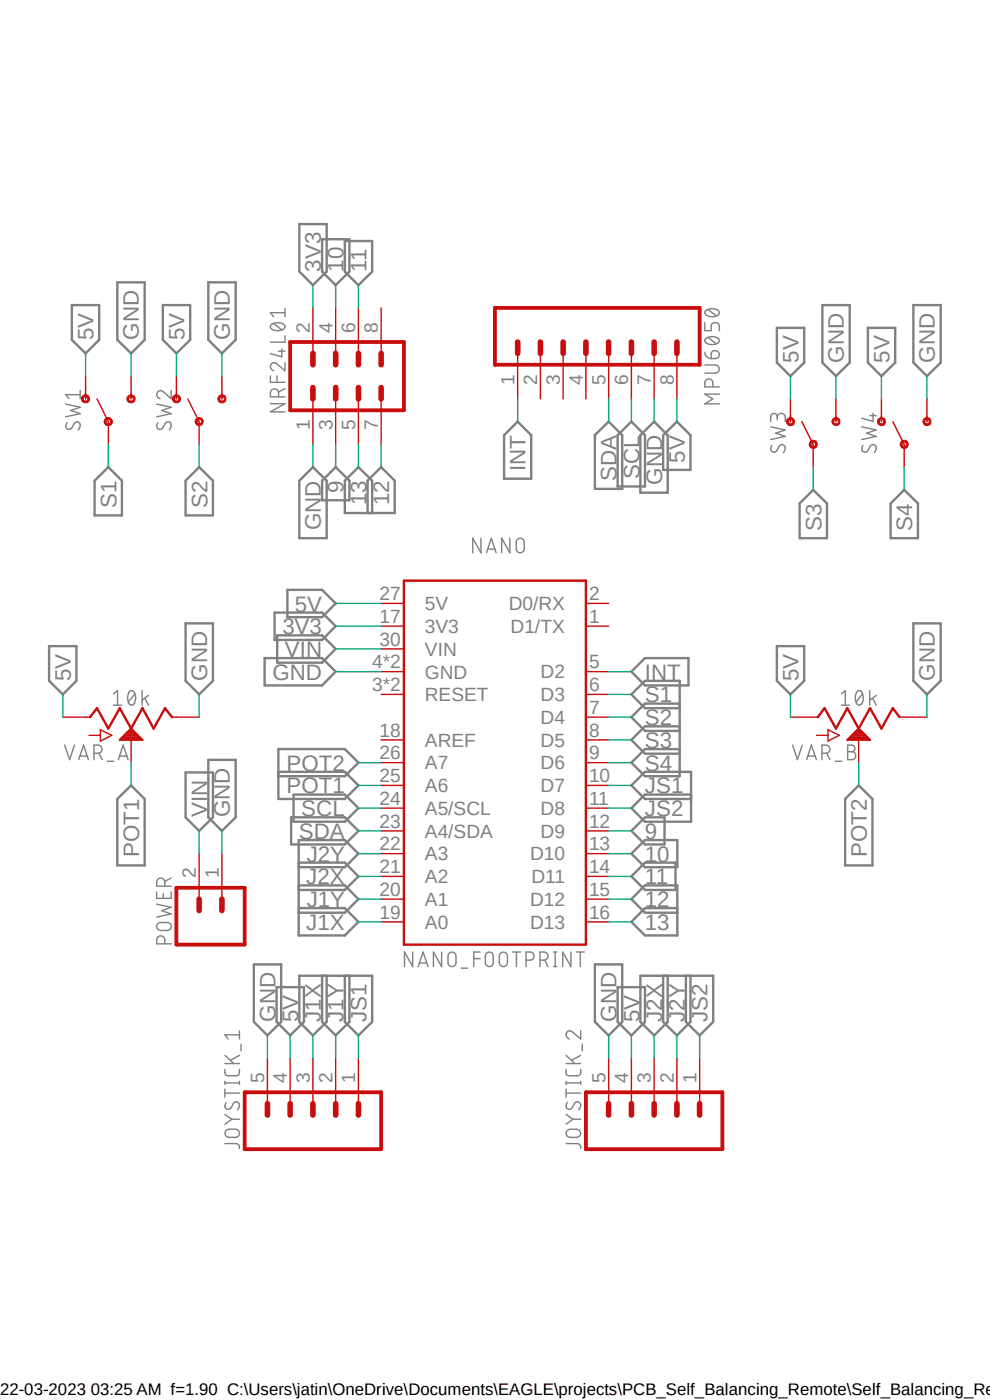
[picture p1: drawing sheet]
<svg xmlns="http://www.w3.org/2000/svg" width="210mm" height="297mm" viewBox="0 0 210 297" stroke-linecap="round" stroke-linejoin="round" font-family="sans-serif">
<path d="M5 47l199.9 198M204.9 47l-199.9 198" fill="none" stroke="#fff" stroke-width=".21"/>
<g fill="none" stroke="#808080" stroke-width=".3">
<path d="M57.4 79.8v1.3h3.1M57.6 68.8a2.34 2.34 0 0 1 2.8 .2 .62 .62 0 0 1-.4 .9 2.16 2.16 0 0 1-2.6-.3v-.6zM58 68.6l1.8 1.4M58.8 79.8v1.3M59.1 74.5h1.4M59.8 74v1.7l-2.4-.7M60.5 77v1.7l-1.7-1.5a.84 .84 0 0 0-1.4 .3 .84 .84 0 0 0 .6 1.2M60.5 65.4v1.8M60.5 71.2v1.4h-3.1M60.5 66.3h-3.1l.6 .9M149.5 77.4h2.2a.87 .87 0 0 1 .9 .9 .87 .87 0 0 1-.9 .9h-2.2M149.5 74.7a1.33 1.33 0 0 0 1.4 1.4"/>
<path d="M149.5 68.5v1.6h1.4v-1a.89 .89 0 0 1 .8-.7 .89 .89 0 0 1 .9 .7v1M149.7 71.8a2.28 2.28 0 0 1 2.8 .2 .64 .64 0 0 1-.3 .9 2.16 2.16 0 0 1-2.6-.4v-.5zM149.7 65.9a2.28 2.28 0 0 1 2.8 .2 .64 .64 0 0 1-.3 .8 2.16 2.16 0 0 1-2.6-.3v-.5zM150.2 71.6l1.7 1.3M150.2 65.7l1.7 1.3M151.1 74.6a.87 .87 0 0 1 1.4 .3 .87 .87 0 0 1-.8 1.2h-.8v-1zM13.9 85.7l3.1 .7-2 .7 2 .7-3.1 .6M14.2 89.7a.78 .78 0 0 0-.2 1.1 .78 .78 0 0 0 1.1 .2 2.44 2.44 0 0 1 1-1.5 .79 .79 0 0 1 .9 .4 .79 .79 0 0 1-.2 1l-.2 .3M17 83.7h-3.1l.7 .9M17 82.8v1.8M33.2 85.7l3.1 .7-2 .7 2 .7-3.1 .6M33.5 89.7a.8 .8 0 0 0-.2 .9 .8 .8 0 0 0 .9 .5l.3-.3 .6-1a.71 .71 0 0 1 .9-.2 .71 .71 0 0 1 .3 1l-.4 .6"/>
<path d="M36.3 82.8v1.8l-1.7-1.5a.85 .85 0 0 0-1.3 .3 .85 .85 0 0 0 .7 1.2M57.4 85.6h3.1l-3.1 1.8h3.1M59.1 84.2v-.9a.87 .87 0 0 0-.9-.8 .87 .87 0 0 0-.8 .8v.9h3.1M60.5 82.5l-1.4 .6M151.2 82.1v-.9a.85 .85 0 0 0-.8-.8 .85 .85 0 0 0-.9 .8v.9h3.1M152.6 83.6h-3.1l1.7 1-1.7 1.1h3.1M163.5 90.6l3.1 .6-2.1 .7 2.1 .7-3.1 .7M163.7 94.5a.8 .8 0 0 0-.2 .9 .8 .8 0 0 0 .9 .5 2.29 2.29 0 0 0 1-1.4 .79 .79 0 0 1 1.1 .2 .79 .79 0 0 1-.1 1l-.2 .3M164.9 88.6a.85 .85 0 0 1 .8-.9 .85 .85 0 0 1 .9 .9v.8M164.9 89.1v-.8a.7 .7 0 0 0-.7-.6 .7 .7 0 0 0-.7 .6v1.1M182.8 90.6l3.1 .6-2.1 .7 2.1 .7-3.1 .7M183 94.5a.79 .79 0 0 0-.2 1 .79 .79 0 0 0 .9 .4 2.29 2.29 0 0 0 1-1.4 .77 .77 0 0 1 1.1 .2 .77 .77 0 0 1-.1 1l-.2 .3"/>
<path d="M184.5 88.2h1.4M185.2 87.7v1.7l-2.4-.7M102 114.2v3.1l-1.7-3.1v3.1M103.2 117.3l1-3.1 1 3.1M103.5 116.5h1.5M108.2 114.2v3.1l-1.8-3.1v3.1M109.8 114.4a.85 .85 0 0 1 .9-.1 .85 .85 0 0 1 .5 .8v1.3a.85 .85 0 0 1-.8 .9 .85 .85 0 0 1-.9-.9l.1-1.7zM13.7 158.1l1.1 3.1 1-3.1M19.9 159.8h.9a.87 .87 0 0 0 .9-.9 .87 .87 0 0 0-.9-.8h-.9v3.1M21 159.8l.7 1.4M24.1 147.2l.8-.7v3.1M24.1 149.6h1.7"/>
<path d="M27.4 146.7a.66 .66 0 0 1 1.1 .2 2.24 2.24 0 0 1-.3 2.7 .62 .62 0 0 1-.9-.4 2.56 2.56 0 0 1 .1-2.5zM28.6 147.2l-1.4 1.7M30.1 146.5v3.1M30.7 148.1l.8 1.5M31.5 147.5l-1.4 1M168.1 158.1l1.1 3.1 1-3.1M174.4 159.8h.8a.87 .87 0 0 0 .9-.9 .87 .87 0 0 0-.9-.8h-.8v3.1M175.4 159.8l.7 1.4M178.5 149.6h1.7M178.5 147.2l.8-.7v3.1M179.8 158.1h.9a.7 .7 0 0 1 .7 .7 .7 .7 0 0 1-.7 .7 .85 .85 0 0 1 .8 .8 .85 .85 0 0 1-.8 .9h-.9zM179.8 159.5h.9"/>
<path d="M181.8 146.7a.62 .62 0 0 1 1.1 .2 2.16 2.16 0 0 1-.4 2.7 .62 .62 0 0 1-.8-.4 2.56 2.56 0 0 1 .1-2.5zM183 147.2l-1.4 1.7M184.5 146.5v3.1M185.1 148.1l.8 1.5M185.9 147.5l-1.4 1M16.7 161.2l1-3.1 1.1 3.1M16.9 160.4h1.6M22.8 161.5h1.3M25.1 161.2l1-3.1 1.1 3.1M25.4 160.4h1.5M171.1 161.2l1-3.1 1.1 3.1M171.4 160.4h1.5"/>
<path d="M177.2 161.5h1.4M33.2 189.2v1.4h3.1v-1.4M33.2 191.8l3.1 .7-2 .7 2 .7-3.1 .7M33.5 196a2.96 2.96 0 0 1 2.3-.3 .86 .86 0 0 1 .5 1 .86 .86 0 0 1-.8 .7h-1.4a.85 .85 0 0 1-.8-.5 .85 .85 0 0 1 .2-.9zM34.6 189.6v1M35 188v-.8a.87 .87 0 0 0-.9-.9 .87 .87 0 0 0-.9 .9v.8h3.1M36.3 186.3l-1.3 .7M35 200.2v-.8a.87 .87 0 0 0-.9-.9 .87 .87 0 0 0-.9 .9v.8h3.1M50.8 218.7v1.7M50.8 219.5h-3.1l.7 .9M87.5 202v3.1l-1.7-3.1v3.1M88.7 205.1l1-3.1 1.1 3.1"/>
<path d="M89 204.3h1.5M93.7 202v3.1l-1.8-3.1v3.1M95.3 202.2a.85 .85 0 0 1 .9-.1 .85 .85 0 0 1 .5 .8v1.3a.85 .85 0 0 1-.8 .9 .85 .85 0 0 1-.9-.9l.1-1.7zM97.9 205.4h1.3M100.5 203.4h1.4M101.9 202h-1.4v3.1M103.2 202.2a.85 .85 0 0 1 .9-.1 .85 .85 0 0 1 .5 .8v1.3a.85 .85 0 0 1-.8 .9 .85 .85 0 0 1-.8-.9v-1.7zM106.2 202.2a.88 .88 0 0 1 .9-.1 .88 .88 0 0 1 .6 .8v1.3a.87 .87 0 0 1-.9 .9 .87 .87 0 0 1-.9-.9v-1.3zM108.7 202h1.7M109.6 202v3.1M111.6 203.7h.9a.87 .87 0 0 0 .8-.9 .87 .87 0 0 0-.8-.8h-.9v3.1M114.6 203.7h.8a.87 .87 0 0 0 .8-.9 .87 .87 0 0 0-.8-.8h-.8v3.1"/>
<path d="M115.6 203.7l.6 1.4M117.4 202h.7M117.4 205.1h.7M117.8 202v3.1M121.1 202v3.1l-1.7-3.1v3.1M122.3 202h1.7M123.1 202v3.1M123.2 218.7v1.7l-1.7-1.5a.85 .85 0 0 0-1.4 .3 .85 .85 0 0 0 .7 1.2M47.7 226.9v.6a.65 .65 0 0 0 .7 .7h1.7a.65 .65 0 0 0 .7-.7v-.6M47.7 236.4l1.5 1M47.7 231.9h3.1M47.7 229.4v.7"/>
<path d="M47.7 231.1v1.7M47.7 229.7h3.1M47.7 225.6h3.1M47.7 223.9l1.9 1.7M48 233.9a.81 .81 0 0 0-.3 1 .81 .81 0 0 0 .9 .4 2.25 2.25 0 0 0 1.1-1.4 .79 .79 0 0 1 1 .2 .79 .79 0 0 1-.1 1.1l-.2 .3M48 239.8a2.66 2.66 0 0 1 2.3-.2 .86 .86 0 0 1 .5 1 .86 .86 0 0 1-.8 .7h-1.4a.88 .88 0 0 1-.8-.6 .88 .88 0 0 1 .2-.9zM49.2 237.4l-1.5 1.1M49.2 237.4h1.6M50.8 229.4v.7M50.8 223.9l-1.9 1M51.1 221.5v1.4M120.1 226.9v.6a.6 .6 0 0 0 .7 .7h1.7a.66 .66 0 0 0 .7-.7v-.6"/>
<path d="M120.1 231.9h3.1M120.1 229.7h3.1M120.1 225.6h3.1M120.1 236.4l1.4 1M120.1 229.4v.7M120.1 231.1v1.7M120.1 223.9l1.9 1.7M120.4 239.8a2.61 2.61 0 0 1 2.2-.2 .85 .85 0 0 1 .6 1 .85 .85 0 0 1-.9 .7h-1.4a.86 .86 0 0 1-.8-.5 .86 .86 0 0 1 .3-1zM120.4 233.9a.81 .81 0 0 0-.3 1 .81 .81 0 0 0 .9 .4l.4-.3 .5-.9a.71 .71 0 0 1 .9-.3 .71 .71 0 0 1 .3 1l-.4 .7M121.5 237.4h1.7M121.5 237.4l-1.4 1.1M123.2 229.4v.7"/>
<path d="M123.2 223.9l-1.9 1M123.5 221.5v1.4M47.7 242.6h2.4a.8 .8 0 0 1 .7 1.1M120.1 242.6h2.4a.8 .8 0 0 1 .7 1.1"/>
</g>
<g fill="none" stroke="#808080" stroke-width=".51">
<path d="M24.9 59.9h5.8v12.2l-2.9 2.9-2.9-2.9zM44.2 59.9h5.8v12.2l-2.9 2.9-2.9-2.9zM63.5 47.5h5.8v10.1l-2.9 2.9-2.9-2.9zM68.3 50.8h5.8v6.8l-2.9 2.9-2.9-2.9zM73.2 51.1h5.8v6.5l-3 2.9-2.8-2.9zM15.2 64.7h5.8v7.4l-2.8 2.9-3-2.9zM34.5 64.7h5.8v7.4l-2.9 2.9-2.9-2.9zM164.8 69.6h5.8v7.3l-2.9 2.9-2.9-2.9zM174.5 64.7h5.8v12.2l-3 2.9-2.8-2.9zM184.1 69.6h5.8v7.3l-2.9 2.9-2.9-2.9zM193.8 64.7h5.8v12.2l-3 2.9-2.8-2.9zM42.2 99.1l3 2.9v7.3h-5.8v-7.3z"/>
<path d="M66.4 99.1l2.9 2.9v12.2h-5.8v-12.2zM71.2 99.1l2.9 2.9v4.1h-5.8v-4.1zM109.8 89.5l2.9 2.8v9.3h-5.8v-9.3zM126.2 92.3l2.9-2.8 2.9 2.8v11.4h-5.8zM131 92.3l2.9-2.8 2.9 2.8v10.9h-5.8zM135.8 92.3l3-2.8 2.8 2.8v12.2h-5.8zM140.7 92.3l2.9-2.8 2.9 2.8v7.4h-5.8zM20.1 102l2.9-2.9 2.9 2.9v7.3h-5.8zM78 108.8v-6.8l2.9-2.9 2.8 2.9v6.8h-10.5v-6.8l2.8-2.9 3 2.9v6.8M169.6 106.8l2.9-2.9 2.9 2.9v7.4h-5.8zM188.9 106.8l2.9-2.9 2.9 2.9v7.4h-5.8zM10.4 137.1h5.8v7.3l-2.9 2.9-2.9-2.9z"/>
<path d="M39.4 132.2h5.8v12.2l-3 2.9-2.8-2.9zM56.1 139.6h12.2l2.9 2.9-2.9 2.9h-12.2zM58.3 130h10l2.9 2.8-2.9 3h-10zM58.8 134.8h9.5l2.9 2.9-2.9 2.9h-9.5zM61 125.1h7.3l2.9 2.9-2.9 2.9h-7.3zM164.8 137.1h5.8v7.3l-2.9 2.9-2.9-2.9zM193.8 132.2h5.8v12.2l-3 2.9-2.8-2.9zM133.9 142.5l2.9-2.9h9.2v5.8h-9.2zM144.2 150.2h-7.4l-2.9-2.9 2.9-2.9h7.4v20.3h-7.4l-2.9-2.9 2.9-2.9h7.4M144.2 149.3h-7.4l-2.9 2.8 2.9 3h7.4M144.2 154.1h-7.4l-2.9 2.9 2.9 2.9h7.4M24.9 169.5l2.9-2.9 2.9 2.9v14.1h-5.8z"/>
<path d="M39.4 163.9h5.8v9.5l-3 2.9-2.8-2.9zM44.2 161.2h5.8v12.2l-2.9 2.9-2.9-2.9zM59.1 163.7h14.1l2.8 2.9-2.8 2.9h-14.1v-10.6h14.1l2.8 2.9-2.8 2.9h-14.1M61.8 173.4h11.4l2.8 2.9-2.8 2.9h-11.4zM62.3 168.6h10.9l2.8 2.8-2.8 2.9h-10.9zM133.9 176.3l2.9-2.9h4.2v5.8h-4.2zM146.6 168.6h-9.8l-2.9 2.8 2.9 2.9h9.8v-10.6h-9.8l-2.9 2.9 2.9 2.9h9.8M179.3 169.5l2.9-2.9 2.9 2.9v14.1h-5.8zM63.4 184h9.8l2.8-2.9-2.8-2.9h-9.8v20.3h9.8l2.8-2.9-2.8-2.9h-9.8M63.4 187.8h9.8l2.8 3-2.8 2.8h-9.8M63.4 183h9.8l2.8 2.9-2.8 2.9h-9.8M133.9 181.1l2.9-2.9h6.9v5.8h-6.9z"/>
<path d="M136.8 183h6.5v5.8h-6.5l-2.9-2.9zM143.7 192.7h-6.9l-2.9 2.9 2.9 2.9h6.9v-10.7h-6.9l-2.9 3 2.9 2.8h6.9M53.8 204.6h5.8v12.2l-2.9 2.9-2.9-2.9zM58.7 209.4h5.8v7.4l-2.9 2.9-2.9-2.9zM68.3 207v9.8l2.9 2.9 2.9-2.9v-9.8M69.3 207v9.8l-2.9 2.9-2.9-2.9v-9.8h15.5v9.8l-3 2.9-2.8-2.9v-9.8M126.2 204.6h5.8v12.2l-2.9 2.9-2.9-2.9zM131 209.4h5.8v7.4l-2.9 2.9-2.9-2.9zM140.7 207v9.8l2.9 2.9 2.9-2.9v-9.8M141.6 207v9.8l-2.8 2.9-3-2.9v-9.8h15.5v9.8l-2.9 2.9-2.9-2.9v-9.8"/>
</g>
<g fill="none" stroke="#c90d0c" stroke-width=".3">
<path d="M66.4 65.3v9.7M71.2 65.3v9.7M76 65.3v9.7M80.9 65.3v9.7M109.8 75v9.6M114.6 75v9.6M119.5 75v9.6M124.3 75v9.6M129.1 75v9.6M133.9 75v9.6M138.8 75v9.6M143.6 75v9.6"/>
<path d="M18.2 83.4v1.2M20.6 84.6l2.4 4.9M66.4 84.6v9.7M71.2 84.6v9.7M76 84.6v9.7M80.9 84.6v9.7M80.9 128h4.8M80.9 132.8h4.8M80.9 137.7h4.8M124.3 128h4.8M124.3 132.8h4.8M80.9 147.3h4.8"/>
<path d="M80.9 142.5h4.8M80.9 157h4.8M124.3 147.3h4.8M124.3 142.5h4.8M124.3 152.1h4.8M124.3 157h4.8M80.9 161.8h4.8M80.9 166.6h4.8M80.9 171.4h4.8M80.9 176.3h4.8M124.3 161.8h4.8M124.3 166.6h4.8"/>
<path d="M124.3 171.4h4.8M124.3 176.3h4.8M80.9 181.1h4.8M80.9 185.9h4.8M80.9 190.8h4.8M80.9 195.6h4.8M124.3 181.1h4.8M124.3 185.9h4.8M124.3 190.8h4.8M124.3 195.6h4.8M56.7 224.5v9.6M61.6 224.5v9.6"/>
<path d="M66.4 224.5v9.6M71.2 224.5v9.6M76 224.5v9.6"/>
</g>
<path d="M85.7 123.2h38.6v77.2h-38.6z" fill="none" stroke="#c90d0c" stroke-width=".51"/>
<path d="M61.6 72.6h24.1v14.4h-24.1zM105 65.3h43.4v12.1h-43.4zM51.9 231.7h29v12.1h-29z" fill="none" stroke="#c90d0c" stroke-width=".8"/>
<g fill="none" stroke="#c90d0c" stroke-width="1.2">
<path d="M66.4 75v2.4M71.2 75v2.4M76 75v2.4M80.9 75v2.4M109.8 72.6v2.4M114.6 72.6v2.4M119.5 72.6v2.4M124.3 72.6v2.4M129.1 72.6v2.4M133.9 72.6v2.4M138.8 72.6v2.4M143.6 72.6v2.4"/>
<path d="M66.4 82.2v2.4M71.2 82.2v2.4M76 82.2v2.4M80.9 82.2v2.4M56.7 234.1v2.5M61.6 234.1v2.5M66.4 234.1v2.5M71.2 234.1v2.5M76 234.1v2.5"/>
</g>
<path d="M27.8 83.4v1.2" fill="none" stroke="#c90d0c" stroke-width=".25"/>
<path d="M17.4 84.2a.89 .89 0 0 1 1.4-.2 .89 .89 0 0 1-.3 1.4 .89 .89 0 0 1-1.2-.8h.4a.5 .5 0 0 1 .6-.4 .5 .5 0 0 1 .2 .8 .5 .5 0 0 1-.8-.2v-.2h-.4z" fill-rule="evenodd" fill="#c90d0c"/>
<path d="M17.4 84.2a.89 .89 0 0 1 1.4-.2 .89 .89 0 0 1-.3 1.4 .89 .89 0 0 1-1.2-.8h.4a.5 .5 0 0 1 .6-.4 .5 .5 0 0 1 .2 .8 .5 .5 0 0 1-.8-.2v-.2h-.4z" fill="none" stroke="#c90d0c" stroke-width=".21"/>
<path d="M27 84.2a.89 .89 0 0 1 1.4-.2 .89 .89 0 0 1-.2 1.4 .89 .89 0 0 1-1.3-.8h.4a.5 .5 0 0 1 .7-.4 .5 .5 0 0 1 .2 .8 .5 .5 0 0 1-.9-.2v-.2h-.4z" fill-rule="evenodd" fill="#c90d0c"/>
<path d="M27 84.2a.89 .89 0 0 1 1.4-.2 .89 .89 0 0 1-.2 1.4 .89 .89 0 0 1-1.3-.8h.4a.5 .5 0 0 1 .7-.4 .5 .5 0 0 1 .2 .8 .5 .5 0 0 1-.9-.2v-.2h-.4z" fill="none" stroke="#c90d0c" stroke-width=".21"/>
<path d="M22.2 89a.89 .89 0 0 1 1.4-.2 .89 .89 0 0 1-.3 1.4 .89 .89 0 0 1-1.2-.7h.4a.5 .5 0 0 1 .7-.5 .5 .5 0 0 1 .1 .8 .5 .5 0 0 1-.8-.1v-.2h-.4z" fill-rule="evenodd" fill="#c90d0c"/>
<path d="M22.2 89a.89 .89 0 0 1 1.4-.2 .89 .89 0 0 1-.3 1.4 .89 .89 0 0 1-1.2-.7h.4a.5 .5 0 0 1 .7-.5 .5 .5 0 0 1 .1 .8 .5 .5 0 0 1-.8-.1v-.2h-.4z" fill="none" stroke="#c90d0c" stroke-width=".21"/>
<path d="M18.2 79.8v4.8M27.8 79.8v4.8M23 89.5v4.8M37.4 83.4v1.2M39.8 84.6l2.4 4.9M129.1 224.5v9.6M133.9 224.5v9.6M138.8 224.5v9.6M143.6 224.5v9.6M148.4 224.5v9.6" fill="none" stroke="#c90d0c" stroke-width=".3"/>
<path d="M124.3 231.7h28.9v12.1h-28.9z" fill="none" stroke="#c90d0c" stroke-width=".8"/>
<path d="M129.1 234.1v2.5M133.9 234.1v2.5M138.8 234.1v2.5M143.6 234.1v2.5M148.4 234.1v2.5" fill="none" stroke="#c90d0c" stroke-width="1.2"/>
<path d="M47.1 83.4v1.2" fill="none" stroke="#c90d0c" stroke-width=".25"/>
<path d="M36.7 84.2a.89 .89 0 0 1 1.4-.2 .89 .89 0 0 1-.3 1.4 .89 .89 0 0 1-1.2-.8h.4a.5 .5 0 0 1 .6-.4 .5 .5 0 0 1 .2 .8 .5 .5 0 0 1-.8-.2v-.2h-.4z" fill-rule="evenodd" fill="#c90d0c"/>
<path d="M36.7 84.2a.89 .89 0 0 1 1.4-.2 .89 .89 0 0 1-.3 1.4 .89 .89 0 0 1-1.2-.8h.4a.5 .5 0 0 1 .6-.4 .5 .5 0 0 1 .2 .8 .5 .5 0 0 1-.8-.2v-.2h-.4z" fill="none" stroke="#c90d0c" stroke-width=".21"/>
<path d="M46.3 84.2a.87 .87 0 0 1 1.4-.2 .87 .87 0 0 1-.3 1.4 .87 .87 0 0 1-1.2-.8h.4a.5 .5 0 0 1 .7-.4 .5 .5 0 0 1 .2 .8 .5 .5 0 0 1-.8-.2l-.1-.2h-.4z" fill-rule="evenodd" fill="#c90d0c"/>
<path d="M46.3 84.2a.87 .87 0 0 1 1.4-.2 .87 .87 0 0 1-.3 1.4 .87 .87 0 0 1-1.2-.8h.4a.5 .5 0 0 1 .7-.4 .5 .5 0 0 1 .2 .8 .5 .5 0 0 1-.8-.2l-.1-.2h-.4z" fill="none" stroke="#c90d0c" stroke-width=".21"/>
<path d="M41.5 89a.87 .87 0 0 1 1.4-.2 .87 .87 0 0 1-.3 1.4 .87 .87 0 0 1-1.2-.7h.4a.5 .5 0 0 1 .7-.5 .5 .5 0 0 1 .1 .8 .5 .5 0 0 1-.8-.1v-.2h-.4z" fill-rule="evenodd" fill="#c90d0c"/>
<path d="M41.5 89a.87 .87 0 0 1 1.4-.2 .87 .87 0 0 1-.3 1.4 .87 .87 0 0 1-1.2-.7h.4a.5 .5 0 0 1 .7-.5 .5 .5 0 0 1 .1 .8 .5 .5 0 0 1-.8-.1v-.2h-.4z" fill="none" stroke="#c90d0c" stroke-width=".21"/>
<path d="M37.4 79.8v4.8M47.1 79.8v4.8M42.2 89.5v4.8M167.7 88.2v1.3M170.1 89.5l2.4 4.8" fill="none" stroke="#c90d0c" stroke-width=".3"/>
<path d="M177.3 88.2v1.3" fill="none" stroke="#c90d0c" stroke-width=".25"/>
<path d="M166.9 89a.87 .87 0 0 1 1.4-.2 .87 .87 0 0 1-.3 1.4 .87 .87 0 0 1-1.2-.7h.4a.5 .5 0 0 1 .7-.5 .5 .5 0 0 1 .2 .8 .5 .5 0 0 1-.8-.1l-.1-.2h-.4z" fill-rule="evenodd" fill="#c90d0c"/>
<path d="M166.9 89a.87 .87 0 0 1 1.4-.2 .87 .87 0 0 1-.3 1.4 .87 .87 0 0 1-1.2-.7h.4a.5 .5 0 0 1 .7-.5 .5 .5 0 0 1 .2 .8 .5 .5 0 0 1-.8-.1l-.1-.2h-.4z" fill="none" stroke="#c90d0c" stroke-width=".21"/>
<path d="M176.6 89a.87 .87 0 0 1 1.4-.2 .87 .87 0 0 1-.3 1.4 .87 .87 0 0 1-1.2-.7h.4a.5 .5 0 0 1 .7-.5 .5 .5 0 0 1 .1 .8 .5 .5 0 0 1-.8-.1v-.2h-.4z" fill-rule="evenodd" fill="#c90d0c"/>
<path d="M176.6 89a.87 .87 0 0 1 1.4-.2 .87 .87 0 0 1-.3 1.4 .87 .87 0 0 1-1.2-.7h.4a.5 .5 0 0 1 .7-.5 .5 .5 0 0 1 .1 .8 .5 .5 0 0 1-.8-.1v-.2h-.4z" fill="none" stroke="#c90d0c" stroke-width=".21"/>
<path d="M171.7 93.9a.87 .87 0 0 1 1.5-.3 .87 .87 0 0 1-.3 1.4 .87 .87 0 0 1-1.2-.7h.3a.5 .5 0 0 1 .7-.5 .5 .5 0 0 1 .2 .8 .5 .5 0 0 1-.8-.1l-.1-.2h-.3z" fill-rule="evenodd" fill="#c90d0c"/>
<path d="M171.7 93.9a.87 .87 0 0 1 1.5-.3 .87 .87 0 0 1-.3 1.4 .87 .87 0 0 1-1.2-.7h.3a.5 .5 0 0 1 .7-.5 .5 .5 0 0 1 .2 .8 .5 .5 0 0 1-.8-.1l-.1-.2h-.3z" fill="none" stroke="#c90d0c" stroke-width=".21"/>
<path d="M167.7 84.6v4.9M172.5 94.3v4.8M177.3 84.6v4.9M187 88.2v1.3M189.4 89.5l2.4 4.8" fill="none" stroke="#c90d0c" stroke-width=".3"/>
<path d="M196.6 88.2v1.3" fill="none" stroke="#c90d0c" stroke-width=".25"/>
<path d="M186.2 89a.87 .87 0 0 1 1.4-.2 .87 .87 0 0 1-.2 1.4 .87 .87 0 0 1-1.3-.7h.4a.48 .48 0 0 1 .7-.5 .48 .48 0 0 1 .1 .8 .48 .48 0 0 1-.7-.1l-.1-.2h-.4z" fill-rule="evenodd" fill="#c90d0c"/>
<path d="M186.2 89a.87 .87 0 0 1 1.4-.2 .87 .87 0 0 1-.2 1.4 .87 .87 0 0 1-1.3-.7h.4a.48 .48 0 0 1 .7-.5 .48 .48 0 0 1 .1 .8 .48 .48 0 0 1-.7-.1l-.1-.2h-.4z" fill="none" stroke="#c90d0c" stroke-width=".21"/>
<path d="M196.1 88.7a.86 .86 0 0 1 1.3 .3 .86 .86 0 0 1-.5 1.3 .86 .86 0 0 1-1.1-.8h.4a.48 .48 0 0 1 .6-.5 .48 .48 0 0 1 .2 .8 .48 .48 0 0 1-.8-.1v-.2h-.4z" fill-rule="evenodd" fill="#c90d0c"/>
<path d="M196.1 88.7a.86 .86 0 0 1 1.3 .3 .86 .86 0 0 1-.5 1.3 .86 .86 0 0 1-1.1-.8h.4a.48 .48 0 0 1 .6-.5 .48 .48 0 0 1 .2 .8 .48 .48 0 0 1-.8-.1v-.2h-.4z" fill="none" stroke="#c90d0c" stroke-width=".21"/>
<path d="M191.3 93.6a.86 .86 0 0 1 1.3 .3 .86 .86 0 0 1-.6 1.2 .86 .86 0 0 1-1-.8h.3a.48 .48 0 0 1 .7-.4 .48 .48 0 0 1 .2 .7 .48 .48 0 0 1-.8-.1l-.1-.2h-.3z" fill-rule="evenodd" fill="#c90d0c"/>
<path d="M191.3 93.6a.86 .86 0 0 1 1.3 .3 .86 .86 0 0 1-.6 1.2 .86 .86 0 0 1-1-.8h.3a.48 .48 0 0 1 .7-.4 .48 .48 0 0 1 .2 .7 .48 .48 0 0 1-.8-.1l-.1-.2h-.3z" fill="none" stroke="#c90d0c" stroke-width=".21"/>
<g fill="none" stroke="#c90d0c" stroke-width=".3">
<path d="M187 84.6v4.9M191.8 94.3v4.8M196.6 84.6v4.9M13.3 152.1h5.8M18.9 156h2.4M21.3 154.8l2.4 1.2-2.4 1.2zM27.8 157v4.8M36.5 152.1h5.7M167.7 152.1h5.8M173.2 156h2.4M175.6 154.8l2.5 1.2-2.5 1.2zM182.2 157v4.8"/>
<path d="M190.8 152.1h5.8M42.2 181.1v9.7M47.1 181.1v9.7"/>
</g>
<path d="M19.1 152.1l1.5-1.9 2.4 4.4 2.4-4.4 2.4 4.4 2.4-4.4 2.4 4.4 2.4-4.4 1.5 1.9M173.5 152.1l1.4-1.9 2.4 4.4 2.4-4.4 2.5 4.4 2.4-4.4 2.4 4.4 2.4-4.4 1.4 1.9" fill="none" stroke="#c90d0c" stroke-width=".51"/>
<g fill="none" stroke="#c90d0c" stroke-width=".42">
<path d="M25.7 156.7h4.2M26 156.4h3.6M26.3 156h3M26.6 155.7h2.4M26.9 155.4h1.8M27.3 155.1h1M27.6 154.8h.4M27.8 154.6l2.4 2.4h-4.8zM180 156.7h4.3M180.3 156.4h3.7M180.7 156h3M181 155.7h2.3"/>
<path d="M181.3 155.4h1.7M181.7 155.1h1M181.9 154.8h.5M182.2 154.6l2.4 2.4h-4.9z"/>
</g>
<path d="M37.4 188.3h14.5v12.1h-14.5z" fill="none" stroke="#c90d0c" stroke-width=".8"/>
<path d="M42.2 190.8v2.4M47.1 190.8v2.4" fill="none" stroke="#c90d0c" stroke-width="1.2"/>
<g fill="none" stroke="#0dab76" stroke-width=".3">
<path d="M18.2 75v4.8M27.8 75v4.8M37.4 75v4.8M47.1 75v4.8M66.4 60.5v4.8M71.2 60.5v4.8M76 60.5v4.8M167.7 79.8v4.8M177.3 79.8v4.8M187 79.8v4.8M196.6 79.8v4.8M23 94.3v4.8"/>
<path d="M42.2 94.3v4.8M66.4 94.3v4.8M71.2 94.3v4.8M76 94.3v4.8M80.9 94.3v4.8M109.8 84.6v4.9M129.1 84.6v4.9M133.9 84.6v4.9M138.8 84.6v4.9M143.6 84.6v4.9M172.5 99.1v4.8M191.8 99.1v4.8"/>
<path d="M71.2 128h9.7M71.2 132.8h9.7M71.2 137.7h9.7M13.3 147.3v4.8M42.2 147.3v4.8M71.2 142.5h9.7M129.1 142.5h4.8M129.1 147.3h4.8M129.1 152.1h4.8M129.1 157h4.8M167.7 147.3v4.8M196.6 147.3v4.8"/>
<path d="M27.8 161.8v4.8M42.2 176.3v4.8M47.1 176.3v4.8M76 161.8h4.9M76 176.3h4.9M76 171.4h4.9M76 166.6h4.9M129.1 161.8h4.8M129.1 176.3h4.8M129.1 171.4h4.8M129.1 166.6h4.8M182.2 161.8v4.8"/>
<path d="M76 195.6h4.9M76 190.8h4.9M76 185.9h4.9M76 181.1h4.9M129.1 195.6h4.8M129.1 190.8h4.8M129.1 185.9h4.8M129.1 181.1h4.8M56.7 219.7v4.8M61.6 219.7v4.8M66.4 219.7v4.8M71.2 219.7v4.8"/>
<path d="M76 219.7v4.8M129.1 219.7v4.8M133.9 219.7v4.8M138.8 219.7v4.8M143.6 219.7v4.8M148.4 219.7v4.8"/>
</g>
<g font-size="4.7" fill="#808080">
<text x="68.1" y="57.6" transform="rotate(-90 68.1 57.6)">3V3</text>
<text x="72.9" y="57.6" transform="rotate(-90 72.9 57.6)">10</text>
<text x="77.7" y="57.6" transform="rotate(-90 77.7 57.6)">11</text>
<text x="19.9" y="72.1" transform="rotate(-90 19.9 72.1)">5V</text>
<text x="29.5" y="72.1" transform="rotate(-90 29.5 72.1)">GND</text>
<text x="39.1" y="72.1" transform="rotate(-90 39.1 72.1)">5V</text>
<text x="48.8" y="72.1" transform="rotate(-90 48.8 72.1)">GND</text>
<text x="169.4" y="76.9" transform="rotate(-90 169.4 76.9)">5V</text>
<text x="179" y="76.9" transform="rotate(-90 179 76.9)">GND</text>
<text x="188.7" y="76.9" transform="rotate(-90 188.7 76.9)">5V</text>
<text x="198.3" y="76.9" transform="rotate(-90 198.3 76.9)">GND</text>
<text x="111.5" y="100" transform="rotate(-90 111.5 100)">INT</text>
<text x="135.6" y="101.6" transform="rotate(-90 135.6 101.6)">SCL</text>
<text x="145.3" y="98.1" transform="rotate(-90 145.3 98.1)">5V</text>
<text x="24.7" y="107.8" transform="rotate(-90 24.7 107.8)">S1</text>
<text x="44" y="107.8" transform="rotate(-90 44 107.8)">S2</text>
<text x="72.9" y="104.6" transform="rotate(-90 72.9 104.6)">9</text>
<text x="77.7" y="107.2" transform="rotate(-90 77.7 107.2)">13</text>
<text x="82.6" y="107.2" transform="rotate(-90 82.6 107.2)">12</text>
<text x="130.8" y="102.1" transform="rotate(-90 130.8 102.1)">SDA</text>
<text x="140.5" y="102.9" transform="rotate(-90 140.5 102.9)">GND</text>
<text x="68.1" y="112.5" transform="rotate(-90 68.1 112.5)">GND</text>
<text x="174.2" y="112.6" transform="rotate(-90 174.2 112.6)">S3</text>
<text x="193.5" y="112.6" transform="rotate(-90 193.5 112.6)">S4</text>
<text x="62.5" y="129.8">5V</text>
<text x="59.9" y="134.6">3V3</text>
<text x="60.4" y="139.4">VIN</text>
<text x="15" y="144.4" transform="rotate(-90 15 144.4)">5V</text>
<text x="43.9" y="144.4" transform="rotate(-90 43.9 144.4)">GND</text>
<text x="57.8" y="144.2">GND</text>
<text x="136.8" y="149">S1</text>
<text x="136.8" y="144.2">INT</text>
<text x="169.4" y="144.4" transform="rotate(-90 169.4 144.4)">5V</text>
<text x="198.3" y="144.4" transform="rotate(-90 198.3 144.4)">GND</text>
<text x="136.8" y="153.8">S2</text>
<text x="136.8" y="158.7">S3</text>
<text x="60.7" y="163.5">POT2</text>
<text x="136.8" y="163.5">S4</text>
<text x="43.9" y="173.4" transform="rotate(-90 43.9 173.4)">VIN</text>
<text x="48.8" y="173.4" transform="rotate(-90 48.8 173.4)">GND</text>
<text x="60.7" y="168.3">POT1</text>
<text x="63.9" y="173.1">SCL</text>
<text x="136.8" y="168.3">JS1</text>
<text x="136.8" y="173.1">JS2</text>
<text x="63.4" y="178">SDA</text>
<text x="136.8" y="178">9</text>
<text x="29.5" y="181.9" transform="rotate(-90 29.5 181.9)">POT1</text>
<text x="65.1" y="182.8">J2Y</text>
<text x="136.8" y="182.8">10</text>
<text x="183.9" y="181.9" transform="rotate(-90 183.9 181.9)">POT2</text>
<text x="65" y="187.6">J2X</text>
<text x="136.8" y="187.6">11</text>
<text x="65" y="197.3">J1X</text>
<text x="65.1" y="192.4">J1Y</text>
<text x="136.8" y="197.3">13</text>
<text x="136.8" y="192.4">12</text>
<text x="58.4" y="216.8" transform="rotate(-90 58.4 216.8)">GND</text>
<text x="63.2" y="216.8" transform="rotate(-90 63.2 216.8)">5V</text>
<text x="68.1" y="216.8" transform="rotate(-90 68.1 216.8)">J1X</text>
<text x="72.9" y="216.8" transform="rotate(-90 72.9 216.8)">J1Y</text>
<text x="77.7" y="216.8" transform="rotate(-90 77.7 216.8)">JS1</text>
<text x="130.8" y="216.8" transform="rotate(-90 130.8 216.8)">GND</text>
<text x="135.6" y="216.8" transform="rotate(-90 135.6 216.8)">5V</text>
<text x="140.5" y="216.8" transform="rotate(-90 140.5 216.8)">J2X</text>
<text x="145.3" y="216.8" transform="rotate(-90 145.3 216.8)">J2Y</text>
<text x="150.1" y="216.8" transform="rotate(-90 150.1 216.8)">JS2</text>
</g>
<g font-size="4.1" fill="#808080">
<text x="65.7" y="70.5" transform="rotate(-90 65.7 70.5)">2</text>
<text x="70.5" y="70.5" transform="rotate(-90 70.5 70.5)">4</text>
<text x="75.4" y="70.5" transform="rotate(-90 75.4 70.5)">6</text>
<text x="80.2" y="70.5" transform="rotate(-90 80.2 70.5)">8</text>
<text x="109.1" y="81.7" transform="rotate(-90 109.1 81.7)">1</text>
<text x="114" y="81.7" transform="rotate(-90 114 81.7)">2</text>
<text x="118.8" y="81.7" transform="rotate(-90 118.8 81.7)">3</text>
<text x="123.6" y="81.7" transform="rotate(-90 123.6 81.7)">4</text>
<text x="128.4" y="81.7" transform="rotate(-90 128.4 81.7)">5</text>
<text x="133.3" y="81.7" transform="rotate(-90 133.3 81.7)">6</text>
<text x="138.1" y="81.7" transform="rotate(-90 138.1 81.7)">7</text>
<text x="142.9" y="81.7" transform="rotate(-90 142.9 81.7)">8</text>
<text x="65.7" y="91.3" transform="rotate(-90 65.7 91.3)">1</text>
<text x="70.5" y="91.3" transform="rotate(-90 70.5 91.3)">3</text>
<text x="75.4" y="91.3" transform="rotate(-90 75.4 91.3)">5</text>
<text x="80.2" y="91.3" transform="rotate(-90 80.2 91.3)">7</text>
<text x="80.5" y="127.4">27</text>
<text x="90.1" y="129.5">5V</text>
<text x="107.9" y="129.5">D0/RX</text>
<text x="125" y="127.4">2</text>
<text x="80.5" y="137">30</text>
<text x="80.5" y="132.2">17</text>
<text x="90.1" y="134.3">3V3</text>
<text x="108.3" y="134.3">D1/TX</text>
<text x="125" y="132.2">1</text>
<text x="79" y="141.8">4*2</text>
<text x="90.1" y="144">GND</text>
<text x="90.1" y="139.2">VIN</text>
<text x="114.7" y="143.9">D2</text>
<text x="125" y="141.8">5</text>
<text x="79" y="146.6">3*2</text>
<text x="90.1" y="148.8">RESET</text>
<text x="114.7" y="148.8">D3</text>
<text x="125" y="146.6">6</text>
<text x="114.7" y="153.6">D4</text>
<text x="125" y="151.5">7</text>
<text x="80.5" y="161.1">26</text>
<text x="80.5" y="156.3">18</text>
<text x="90.1" y="158.4">AREF</text>
<text x="114.7" y="158.4">D5</text>
<text x="125" y="156.3">8</text>
<text x="125" y="161.1">9</text>
<text x="80.5" y="165.9">25</text>
<text x="90.1" y="163.2">A7</text>
<text x="114.7" y="163.2">D6</text>
<text x="125" y="165.9">10</text>
<text x="80.5" y="170.8">24</text>
<text x="90.1" y="172.9">A5/SCL</text>
<text x="90.1" y="168.1">A6</text>
<text x="114.7" y="168.1">D7</text>
<text x="114.7" y="172.9">D8</text>
<text x="125" y="170.8">11</text>
<text x="80.5" y="175.6">23</text>
<text x="90.1" y="177.7">A4/SDA</text>
<text x="114.7" y="177.7">D9</text>
<text x="125" y="175.6">12</text>
<text x="80.5" y="185.3">21</text>
<text x="80.5" y="180.4">22</text>
<text x="90.1" y="182.5">A3</text>
<text x="112.4" y="182.5">D10</text>
<text x="125" y="180.4">13</text>
<text x="125" y="185.3">14</text>
<text x="41.6" y="186.3" transform="rotate(-90 41.6 186.3)">2</text>
<text x="46.4" y="186.3" transform="rotate(-90 46.4 186.3)">1</text>
<text x="80.5" y="190.1">20</text>
<text x="90.1" y="187.4">A2</text>
<text x="112.7" y="187.4">D11</text>
<text x="125" y="190.1">15</text>
<text x="80.5" y="194.9">19</text>
<text x="90.1" y="197">A0</text>
<text x="90.1" y="192.2">A1</text>
<text x="112.4" y="192.2">D12</text>
<text x="112.4" y="197">D13</text>
<text x="125" y="194.9">16</text>
<text x="56" y="229.7" transform="rotate(-90 56 229.7)">5</text>
<text x="60.9" y="229.7" transform="rotate(-90 60.9 229.7)">4</text>
<text x="65.7" y="229.7" transform="rotate(-90 65.7 229.7)">3</text>
<text x="70.5" y="229.7" transform="rotate(-90 70.5 229.7)">2</text>
<text x="75.4" y="229.7" transform="rotate(-90 75.4 229.7)">1</text>
<text x="128.4" y="229.7" transform="rotate(-90 128.4 229.7)">5</text>
<text x="133.3" y="229.7" transform="rotate(-90 133.3 229.7)">4</text>
<text x="138.1" y="229.7" transform="rotate(-90 138.1 229.7)">3</text>
<text x="142.9" y="229.7" transform="rotate(-90 142.9 229.7)">2</text>
<text x="147.7" y="229.7" transform="rotate(-90 147.7 229.7)">1</text>
</g>
<text font-size="3.6" x="0" y="296">22-03-2023 03:25 AM f=1.90 C:\Users\jatin\OneDrive\Documents\EAGLE\projects\PCB_Self_Balancing_Remote\Self_Balancing_Re</text>
</svg>
